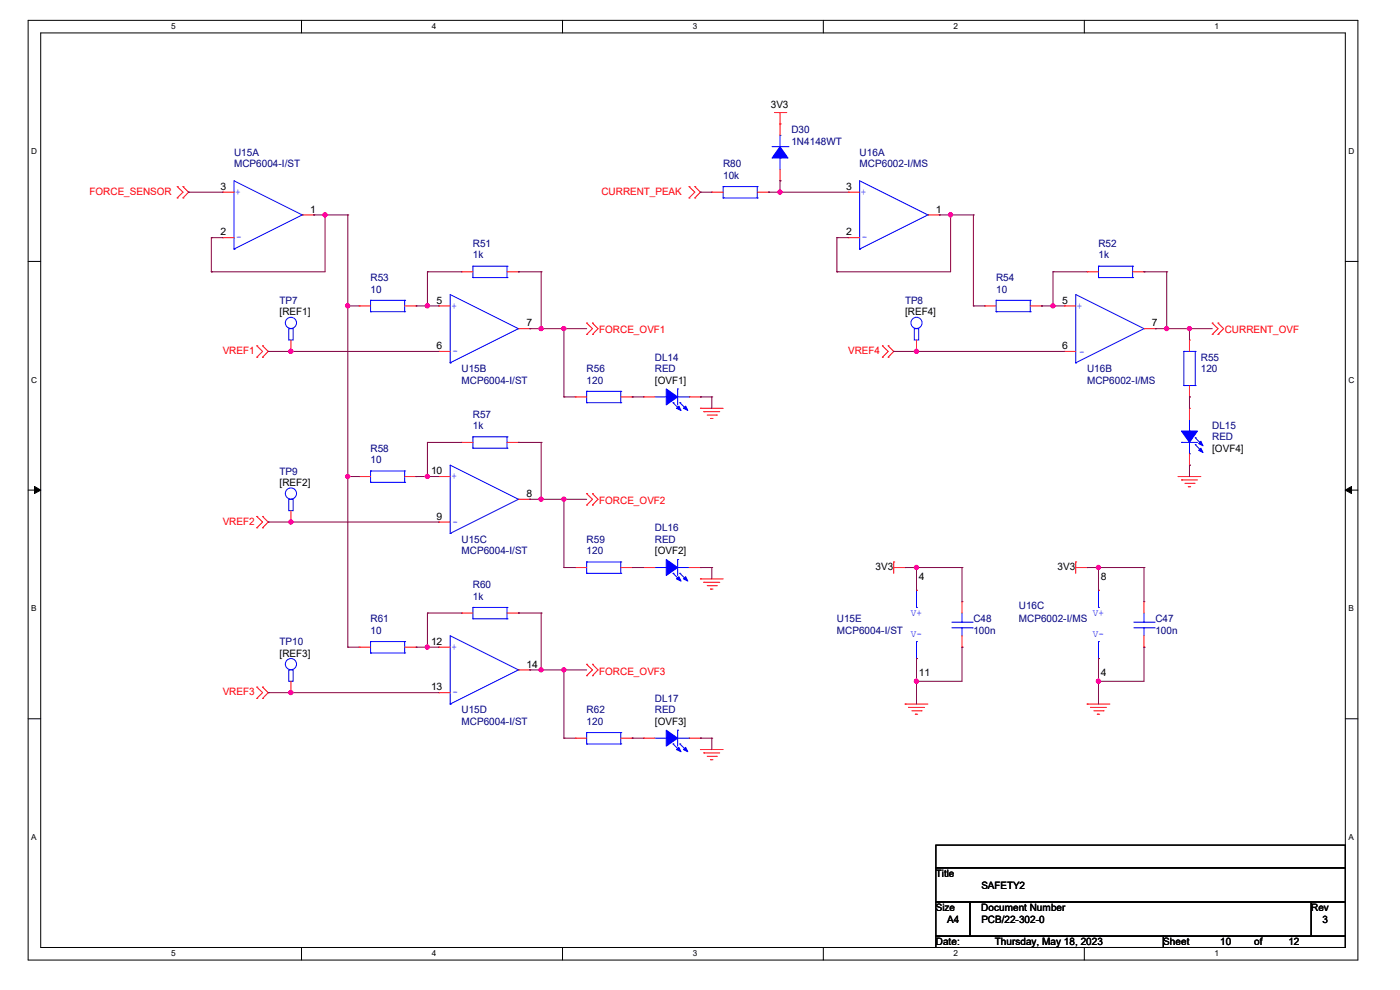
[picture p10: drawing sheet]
<svg xmlns="http://www.w3.org/2000/svg" width="297mm" height="210mm" viewBox="0 0 297 210" stroke-linecap="round" stroke-linejoin="round" font-family="sans-serif">
<path d="M6 4.3h282.1v199.4h-282.1zM8.6 7h276.8v194h-276.8z" fill="none" stroke="#000" stroke-width=".21"/>
<g fill="#fff">
<path d="M36.3 4.7h.9v1.9h-.9z"/>
<path d="M36.3 201.4h.9v1.9h-.9z"/>
</g>
<path d="M64 4.3v2.7M64 201v2.7" fill="none" stroke="#000" stroke-width=".21"/>
<g fill="#fff">
<path d="M91.6 4.7h.9v1.9h-.9z"/>
<path d="M91.6 201.4h.9v1.9h-.9z"/>
</g>
<path d="M119.3 4.3v2.7M119.3 201v2.7" fill="none" stroke="#000" stroke-width=".21"/>
<g fill="#fff">
<path d="M147 4.7h.9v1.9h-.9z"/>
<path d="M147 201.4h.9v1.9h-.9z"/>
</g>
<path d="M174.7 4.3v2.7M174.7 201v2.7" fill="none" stroke="#000" stroke-width=".21"/>
<g fill="#fff">
<path d="M202.3 4.7h.9v1.9h-.9z"/>
<path d="M202.3 201.4h.9v1.9h-.9z"/>
</g>
<path d="M230 4.3v2.7M230 201v2.7" fill="none" stroke="#000" stroke-width=".21"/>
<g fill="#fff">
<path d="M257.7 4.7h.9v1.9h-.9z"/>
<path d="M257.7 201.4h.9v1.9h-.9z"/>
<path d="M6.6 31.2h1.3v1.9h-1.3z"/>
<path d="M286.1 31.2h1.2v1.9h-1.2z"/>
<path d="M6.6 79.7h1.3v1.9h-1.3z"/>
<path d="M286.1 79.7h1.2v1.9h-1.2z"/>
</g>
<path d="M6 55.5h2.6M285.4 55.5h2.7" fill="none" stroke="#000" stroke-width=".21"/>
<g fill="#fff">
<path d="M6.6 128.2h1.2v1.9h-1.2z"/>
<path d="M286.1 128.2h1.1v1.9h-1.1z"/>
</g>
<path d="M6 104h2.6M285.4 104h2.7" fill="none" stroke="#000" stroke-width=".21"/>
<path d="M7.3 103.2l1.3 .8-1.3 .7zM285.4 104l1.3-.8v1.5z" fill="#000" stroke="#000" stroke-width=".21"/>
<g fill="#fff">
<path d="M6.6 176.7h1.2v1.9h-1.2z"/>
<path d="M286.1 176.7h1.1v1.9h-1.1z"/>
</g>
<path d="M6 152.5h2.6M285.4 152.5h2.7M198.5 179.3h86.9v4.8h-86.9zM198.5 184.1h86.9v7.2h-86.9zM198.5 191.3h7.3v7.3h-7.3zM198.5 198.6h48.3v2.4h-48.3zM205.8 191.3h72.4v7.3h-72.4zM246.8 198.6h38.6v2.4h-38.6zM278.2 191.3h7.2v7.3h-7.2z" fill="none" stroke="#000" stroke-width=".21"/>
<g fill="none" stroke="#f00" stroke-width=".21">
<path d="M37.6 39.6h.1M37.6 39.6l1.2 1.2-1.2 1.2M38.8 39.6h.1M38.8 39.6l1.2 1.2-1.2 1.2M146.2 39.6h.1M146.2 39.6l1.2 1.2-1.2 1.2M147.4 39.6h.1M147.4 39.6l1.2 1.2-1.2 1.2M164.3 23.9h2.4M165.5 26.3h.1M165.5 38.4h.1M165.5 23.9v4.8"/>
<path d="M165.5 35.9v2.5M166.7 23.9h.1M37.6 42h.1M38.8 42h.1M47.2 40.8h.1M47.2 50.4h.1M47.2 40.8h2.5M47.2 50.4h2.5M64.1 45.6h2.4M66.5 45.6h.1M97.9 57.7h.1M97.9 57.7h2.4"/>
<path d="M107.6 57.7h2.4M110 57.7h.1M146.2 42h.1M147.4 42h.1M151 40.8h.1M151 40.8h2.4M160.7 40.8h2.4M163.1 40.8h.1M180 40.8h.1M180 50.4h.1M180 40.8h2.4M180 50.4h2.4"/>
<path d="M196.8 45.6h2.5M199.3 45.6h.1M230.6 57.7h.1M230.6 57.7h2.4M240.3 57.7h2.4M242.7 57.7h.1M54.5 75.8h.1M54.5 73.4h.1M54.5 73.4l1.2 1.1-1.2 1.3M55.7 73.4h.1M55.7 75.8h.1M55.7 73.4l1.2 1.1-1.2 1.3"/>
<path d="M61.7 74.5h.1M61.7 72.1v2.4M76.2 64.9h.1M76.2 64.9h2.4M85.9 64.9h2.4M88.3 64.9h.1M93.1 64.9h.1M93.1 74.5h.1M93.1 64.9h2.4M93.1 74.5h2.4M110 69.7h2.4M112.4 69.7h.1"/>
<path d="M124.5 68.5h.1M124.5 71h.1M124.5 68.5l1.2 1.2-1.2 1.3M125.7 68.5h.1M125.7 71h.1M125.7 68.5l1.2 1.2-1.2 1.3M187.2 75.8h.1M187.2 73.4h.1M187.2 73.4l1.2 1.1-1.2 1.3M188.4 73.4h.1M188.4 75.8h.1M188.4 73.4l1.2 1.1-1.2 1.3"/>
<path d="M194.4 74.5h.1M194.4 72.1v2.4M208.9 64.9h.1M208.9 64.9h2.4M218.6 64.9h2.4M221 64.9h.1M225.8 64.9h.1M225.8 74.5h.1M225.8 64.9h2.4M225.8 74.5h2.4M242.7 69.7h2.4M245.1 69.7h.1"/>
<path d="M252.3 72.1h.1M252.3 72.1v2.4M257.2 68.5h.1M257.2 71h.1M257.2 68.5l1.2 1.2-1.2 1.3M258.4 68.5h.1M258.4 71h.1M258.4 68.5l1.2 1.2-1.2 1.3M97.9 93.9h.1M97.9 93.9h2.4M107.6 93.9h2.4M110 93.9h.1"/>
<path d="M122 84.2h.1M122 84.2h2.5M131.7 84.2h2.4M134.1 84.2h.1M136.5 84.2h.1M136.5 84.2h2.4M146.2 84.2h2.4M148.6 86.6h.1M148.6 84.2h.1M148.6 86.6h4.8M149.3 87.3h.1M149.3 87.3h3.4"/>
<path d="M150 88.1h2M150.7 88.8h.1M150.7 88.8h.6M152 88.1h.1M252.3 84.2h.1M252.3 86.6h.1M252.3 98.7h.1M252.3 81.8v2.4M252.3 86.6v2.4M252.3 96.3v2.4M54.5 112h.1M54.5 109.6h.1"/>
<path d="M54.5 109.6l1.2 1.1-1.2 1.3M55.7 109.6h.1M55.7 112h.1M55.7 109.6l1.2 1.1-1.2 1.3M61.7 110.7h.1M61.7 108.3v2.4M76.2 101.1h.1M76.2 101.1h2.4M85.9 101.1h2.4M88.3 101.1h.1M93.1 101.1h.1M93.1 110.7h.1"/>
<path d="M93.1 101.1h2.4M93.1 110.7h2.4M110 105.9h2.4M112.4 105.9h.1M124.5 104.7h.1M124.5 107.1h.1M124.5 104.7l1.2 1.2-1.2 1.2M125.7 104.7h.1M125.7 107.1h.1M125.7 104.7l1.2 1.2-1.2 1.2M189.6 119.2h.1M189.6 119.2v2.4"/>
<path d="M228.2 119.2h.1M228.2 119.2v2.4M249.9 101.1h.1M249.9 101.1h4.9M250.7 101.8h.1M250.7 101.8h3.3M251.4 102.5h1.9M252.1 103.3h.1M252.1 103.3h.5M253.3 102.5h.1M76.2 137.3h.1M76.2 137.3h2.4"/>
<path d="M85.9 137.3h2.4M88.3 137.3h.1M93.1 137.3h.1M93.1 137.3h2.4M97.9 130h.1M97.9 130h2.4M107.6 130h2.4M110 130h.1M122 120.4h.1M122 120.4h2.5M131.7 120.4h2.4M134.1 120.4h.1"/>
<path d="M136.5 120.4h.1M136.5 120.4h2.4M146.2 120.4h2.4M148.6 122.8h.1M148.6 120.4h.1M148.6 122.8h4.8M149.3 123.5h.1M149.3 123.5h3.4M150 124.2h2M150.7 125h.1M150.7 125h.6M152 124.2h.1"/>
<path d="M189.6 120.4h2.4M192 120.4h.1M194.4 125.2h.1M194.4 139.7h.1M204.1 137.3h.1M204.1 127.6h.1M204.1 127.6v2.4M204.1 134.9v2.4M228.2 120.4h2.4M230.6 120.4h.1M233 125.2h.1M233 139.7h.1"/>
<path d="M242.7 137.3h.1M242.7 127.6h.1M242.7 127.6v2.4M242.7 134.9v2.4M54.5 148.2h.1M54.5 145.8h.1M54.5 145.8l1.2 1.1-1.2 1.3M55.7 145.8h.1M55.7 148.2h.1M55.7 145.8l1.2 1.1-1.2 1.3M61.7 146.9h.1M61.7 144.5v2.4"/>
<path d="M93.1 146.9h.1M93.1 146.9h2.4M110 142.1h2.4M112.4 142.1h.1M122 156.6h.1M122 156.6h2.5M124.5 140.9h.1M124.5 143.3h.1M124.5 140.9l1.2 1.2-1.2 1.2M125.7 140.9h.1M125.7 143.3h.1M125.7 140.9l1.2 1.2-1.2 1.2"/>
<path d="M131.7 156.6h2.4M134.1 156.6h.1M136.5 156.6h.1M136.5 156.6h2.4M146.2 156.6h2.4M148.6 159h.1M148.6 156.6h.1M148.6 159h4.8M149.3 159.7h.1M149.3 159.7h3.4M192 149.4h.1M192 149.4h4.8"/>
<path d="M192.7 150.1h.1M192.7 150.1h3.4M193.5 150.8h1.9M194.2 151.5h.1M194.2 151.5h.5M195.4 150.8h.1M230.6 149.4h.1M230.6 149.4h4.9M231.4 150.1h.1M231.4 150.1h3.3M232.1 150.8h1.9M232.8 151.5h.1"/>
<path d="M232.8 151.5h.5M234 150.8h.1M150 160.4h2M150.7 161.2h.1M150.7 161.2h.6M152 160.4h.1"/>
</g>
<g fill="none" stroke="#00f" stroke-width=".21">
<path d="M153.4 39.6h.1M153.4 39.6v2.4M153.4 39.6h7.3M160.7 39.6h.1M160.7 39.6v2.4M163.8 31.1h3.4M165.5 33.5h.1M165.5 28.7h.1M165.5 28.7v2.4M165.5 33.5v2.4M167.2 31.1h.1M49.7 52.8h.1"/>
<path d="M64.1 45.6h.1M64.1 45.6l-14.4-7.2v14.4M64.1 45.6l-14.4 7.2M100.3 56.5h.1M100.3 58.9h.1M100.3 56.5v2.4M100.3 56.5h7.3M100.3 58.9h7.3M107.6 56.5h.1M107.6 58.9h.1M107.6 56.5v2.4M153.4 42h.1"/>
<path d="M153.4 42h7.3M160.7 42h.1M182.4 52.8h.1M196.8 45.6h.1M196.8 45.6l-14.4-7.2v14.4M196.8 45.6l-14.4 7.2M233 56.5h.1M233 58.9h.1M233 56.5h7.3M233 56.5v2.4M233 58.9h7.3M240.3 56.5h.1"/>
<path d="M240.3 58.9h.1M240.3 56.5v2.4M61.3 69.7h.9v2.4h-.9zM78.6 63.7h.1M78.6 66.1h.1M78.6 63.7h7.3M78.6 63.7v2.4M78.6 66.1h7.3M85.9 63.7h.1M85.9 66.1h.1M85.9 63.7v2.4M95.5 77h.1"/>
<path d="M110 69.7h.1M110 69.7l-14.5-7.2v14.5M110 69.7l-14.5 7.3M194 69.7h.9v2.4h-.9zM211.3 63.7h.1M211.3 66.1h.1M211.3 63.7h7.3M211.3 66.1h7.3M211.3 63.7v2.4M218.6 63.7h.1M218.6 66.1h.1M218.6 63.7v2.4"/>
<path d="M228.2 77h.1M242.7 69.7h.1M242.7 69.7l-14.5 7.3M242.7 69.7l-14.5-7.2v14.5M251.2 74.5h.1M251.2 74.5v7.3M251.2 74.5h2.4M253.6 74.5h.1M253.6 74.5v7.3M78.6 99.9h.1M78.6 99.9v2.4M78.6 99.9h7.3"/>
<path d="M85.9 99.9h.1M85.9 99.9v2.4M100.3 92.7h.1M100.3 95.1h.1M100.3 92.7h7.3M100.3 92.7v2.4M100.3 95.1h7.3M107.6 92.7h.1M107.6 95.1h.1M107.6 92.7v2.4M124.5 85.4h.1M124.5 83h.1"/>
<path d="M124.5 83v2.4M124.5 85.4h7.2M124.5 83h7.2M131.7 85.4h.1M131.7 83h.1M131.7 83v2.4M138.9 84.2h2.5M141.4 84.2h.1M142.8 85.4h.1M142.8 85.4l1.4 1.5M143.8 82.5h.1M143.8 82.5v3.4"/>
<path d="M143.8 84.2h2.4M144.2 85.4h.1M144.2 85.4l1.5 1.5M146.2 84.2h.1M250.7 93.9h.1M250.7 93.9h3.3M251.2 81.8h.1M251.2 81.8h2.4M252.3 91.4h.1M252.3 96.3h.1M252.3 89v2.4M252.3 93.9v2.4"/>
<path d="M253.6 81.8h.1M253.6 92.9h.1M253.6 94.3h.1M253.6 92.9l1.4 1.4M253.6 94.3l1.4 1.5M61.3 105.9h.9v2.4h-.9zM78.6 102.3h.1M78.6 102.3h7.3M85.9 102.3h.1M95.5 113.2h.1M110 105.9h.1M110 105.9l-14.5-7.2v14.5"/>
<path d="M110 105.9l-14.5 7.3M124.5 119.2h.1M124.5 119.2v2.4M124.5 119.2h7.2M131.7 119.2h.1M131.7 119.2v2.4M143.8 118.7h.1M143.8 118.7v3.4M78.6 136.1h.1M78.6 138.5h.1M78.6 136.1v2.4M78.6 136.1h7.3"/>
<path d="M78.6 138.5h7.3M85.9 136.1h.1M85.9 138.5h.1M85.9 136.1v2.4M100.3 128.9h.1M100.3 131.3h.1M100.3 128.9v2.4M100.3 128.9h7.3M100.3 131.3h7.3M107.6 128.9h.1M107.6 131.3h.1M107.6 128.9v2.4"/>
<path d="M124.5 121.6h.1M124.5 121.6h7.2M131.7 121.6h.1M138.9 120.4h2.5M141.4 120.4h.1M142.8 121.6h.1M142.8 121.6l1.4 1.5M143.8 120.4h2.4M144.2 121.6h.1M144.2 121.6l1.5 1.5M146.2 120.4h.1M194.4 128.9h.1"/>
<path d="M194.4 136.1h.1M194.4 125.2v3.7M194.4 136.1v3.6M201.9 133.2h4.3M201.9 132h4.3M204.1 132h.1M204.1 133.2h.1M204.1 130v2M204.1 133.2v1.7M206.2 133.2h.1M206.2 132h.1M233 128.9h.1"/>
<path d="M233 136.1h.1M233 125.2v3.7M233 136.1v3.6M240.5 133.2h4.4M240.5 132h4.4M242.7 132h.1M242.7 133.2h.1M242.7 130v2M242.7 133.2v1.7M244.9 133.2h.1M244.9 132h.1M61.3 142.1h.9v2.4h-.9z"/>
<path d="M95.5 149.4h.1M110 142.1h.1M110 142.1l-14.5-7.2v14.5M110 142.1l-14.5 7.3M124.5 157.8h.1M124.5 155.4h.1M124.5 155.4v2.4M124.5 157.8h7.2M124.5 155.4h7.2M131.7 157.8h.1M131.7 155.4h.1M131.7 155.4v2.4"/>
<path d="M138.9 156.6h2.5M141.4 156.6h.1M142.8 157.8h.1M142.8 157.8l1.4 1.5M143.8 154.9h.1M143.8 154.9v3.4M143.8 156.6h2.4M144.2 157.8h.1M144.2 157.8l1.5 1.5M146.2 156.6h.1"/>
<circle cx="61.7" cy="68.5" r="1.19"/>
<circle cx="194.4" cy="68.5" r="1.19"/>
<circle cx="61.7" cy="104.7" r="1.19"/>
<circle cx="61.7" cy="140.9" r="1.19"/>
</g>
<g fill="#00f" stroke="#00f" stroke-width=".21">
<path d="M141.4 118.7l2.4 1.7-2.4 1.7z" fill-rule="evenodd"/>
<path d="M145.5 122.3l.4 1-.9-.5z" fill-rule="evenodd"/>
<path d="M143.5 122.8l.5-.5 .5 1z" fill-rule="evenodd"/>
<path d="M141.4 154.9l2.4 1.7-2.4 1.7z" fill-rule="evenodd"/>
<path d="M145.5 158.5l.4 1-.9-.5z" fill-rule="evenodd"/>
<path d="M143.5 159l.5-.5 .5 1z" fill-rule="evenodd"/>
<path d="M141.4 82.5l2.4 1.7-2.4 1.7z" fill-rule="evenodd"/>
<path d="M145 86.6l.5-.5 .4 1z" fill-rule="evenodd"/>
<path d="M143.5 86.6l.5-.5 .5 1z" fill-rule="evenodd"/>
<path d="M250.7 91.4h3.3l-1.7 2.5z" fill-rule="evenodd"/>
<path d="M254.8 95.1l.4 .9-.9-.5z" fill-rule="evenodd"/>
<path d="M254.8 93.6l.4 1-.9-.5z" fill-rule="evenodd"/>
<path d="M165.5 31.1l1.7 2.4h-3.4z" fill-rule="evenodd"/>
</g>
<g fill="none" stroke="#800040" stroke-width=".21">
<path d="M165.5 38.4h.1M165.5 38.4v2.4M40 40.8h.1M40 40.8h7.2M44.8 50.4h.1M44.8 57.7h.1M44.8 50.4h2.4M44.8 50.4v7.3M66.5 45.6h.1M66.5 45.6h7.3M69 45.6h.1M69 45.6v12.1h-24.2"/>
<path d="M73.8 45.6h.1M73.8 45.6v91.7M90.7 57.7h.1M90.7 57.7v7.2M90.7 57.7h7.2M110 57.7h.1M110 57.7h4.8M114.8 57.7h.1M114.8 57.7v12M148.6 40.8h.1M148.6 40.8h2.4M163.1 40.8h.1"/>
<path d="M163.1 40.8h16.9M165.5 40.8h.1M177.5 50.4h.1M177.5 57.7h.1M177.5 50.4h2.5M177.5 50.4v7.3M199.3 45.6h.1M199.3 45.6h7.2M201.7 45.6h.1M201.7 45.6v12.1h-24.2M206.5 45.6h.1M206.5 45.6v19.3"/>
<path d="M223.4 57.7h.1M223.4 57.7h7.2M223.4 57.7v7.2M242.7 57.7h.1M242.7 57.7h4.8M247.5 57.7h.1M247.5 57.7v12M56.9 74.5h.1M56.9 74.5h36.2M61.7 74.5h.1M73.8 64.9h.1M73.8 64.9h2.4"/>
<path d="M88.3 64.9h.1M88.3 64.9h4.8M90.7 64.9h.1M112.4 69.7h.1M112.4 69.7h12.1M114.8 69.7h.1M119.6 69.7h.1M119.6 69.7v14.5M189.6 74.5h.1M189.6 74.5h36.2M194.4 74.5h.1M206.5 64.9h.1"/>
<path d="M206.5 64.9h2.4M221 64.9h.1M221 64.9h4.8M223.4 64.9h.1M245.1 69.7h.1M245.1 69.7h12.1M247.5 69.7h.1M252.3 69.7h.1M252.3 69.7v2.4M90.7 93.9h.1M90.7 93.9v7.2M90.7 93.9h7.2"/>
<path d="M110 93.9h.1M110 93.9h4.8M114.8 93.9h.1M114.8 93.9v12M119.6 84.2h.1M119.6 84.2h2.4M134.1 84.2h.1M134.1 84.2h2.4M148.6 84.2h.1M148.6 84.2h2.4M151 84.2h.1M151 84.2v2.4"/>
<path d="M252.3 84.2h.1M252.3 98.7h.1M252.3 84.2v2.4M252.3 98.7v2.4M56.9 110.7h.1M56.9 110.7h36.2M61.7 110.7h.1M73.8 101.1h.1M73.8 101.1h2.4M88.3 101.1h.1M88.3 101.1h4.8M90.7 101.1h.1"/>
<path d="M112.4 105.9h.1M112.4 105.9h12.1M114.8 105.9h.1M119.6 105.9h.1M119.6 105.9v14.5M73.8 137.3h.1M73.8 137.3h2.4M88.3 137.3h.1M88.3 137.3h4.8M90.7 137.3h.1M90.7 130h.1M90.7 130v7.3"/>
<path d="M90.7 130h7.2M110 130h.1M110 130h4.8M114.8 130h.1M114.8 130v12.1M119.6 120.4h.1M119.6 120.4h2.4M134.1 120.4h.1M134.1 120.4h2.4M148.6 120.4h.1M148.6 120.4h2.4M151 120.4h.1"/>
<path d="M151 120.4v2.4M192 120.4h.1M192 120.4h12.1M194.4 120.4h.1M194.4 139.7h.1M194.4 120.4v4.8M194.4 139.7v9.7M204.1 120.4h.1M204.1 137.3h.1M204.1 120.4v7.2M204.1 137.3v7.2h-9.7M230.6 120.4h.1"/>
<path d="M230.6 120.4h12.1M233 120.4h.1M233 139.7h.1M233 120.4v4.8M233 139.7v9.7M242.7 120.4h.1M242.7 137.3h.1M242.7 137.3v7.2h-9.7M242.7 120.4v7.2M56.9 146.9h.1M56.9 146.9h36.2M61.7 146.9h.1"/>
<path d="M112.4 142.1h.1M112.4 142.1h12.1M114.8 142.1h.1M119.6 142.1h.1M119.6 156.6h.1M119.6 142.1v14.5M119.6 156.6h2.4M134.1 156.6h.1M134.1 156.6h2.4M148.6 156.6h.1M148.6 156.6h2.4M151 156.6h.1"/>
<path d="M151 156.6v2.4M194.4 144.5h.1M233 144.5h.1"/>
</g>
<g fill="#f0f" stroke="#f0f" stroke-width=".21">
<circle cx="90.7" cy="64.9" r=".44"/>
<circle cx="68.9" cy="45.6" r=".44"/>
<circle cx="114.8" cy="69.7" r=".44"/>
<circle cx="73.8" cy="101.1" r=".44"/>
<circle cx="90.7" cy="101.1" r=".44"/>
<circle cx="114.8" cy="105.9" r=".44"/>
<circle cx="90.7" cy="137.3" r=".44"/>
<circle cx="114.8" cy="142.1" r=".44"/>
<circle cx="194.4" cy="120.4" r=".44"/>
<circle cx="194.4" cy="144.5" r=".44"/>
<circle cx="73.8" cy="64.9" r=".44"/>
<circle cx="201.7" cy="45.6" r=".44"/>
<circle cx="247.5" cy="69.7" r=".44"/>
<circle cx="223.4" cy="64.9" r=".44"/>
<circle cx="233" cy="120.4" r=".44"/>
<circle cx="233" cy="144.5" r=".44"/>
<circle cx="119.6" cy="69.7" r=".44"/>
<circle cx="119.6" cy="105.9" r=".44"/>
<circle cx="119.6" cy="142.1" r=".44"/>
<circle cx="252.3" cy="69.7" r=".44"/>
<circle cx="61.7" cy="74.5" r=".44"/>
<circle cx="61.7" cy="110.7" r=".44"/>
<circle cx="61.7" cy="146.9" r=".44"/>
<circle cx="194.4" cy="74.5" r=".44"/>
<circle cx="165.5" cy="40.7" r=".44"/>
</g>
<g font-size="2.2">
<text x="163.5" y="23">3V3</text>
<text x="46.8" y="40.3">3</text>
<text x="179.5" y="40.3">3</text>
<text x="65.8" y="45.1">1</text>
<text x="198.5" y="45.1">1</text>
<text x="46.8" y="49.9">2</text>
<text x="179.5" y="49.9">2</text>
<text x="92.6" y="64.4">5</text>
<text x="225.3" y="64.4">5</text>
<text x="59.3" y="66.9">[REF1]</text>
<text x="111.7" y="69.2">7</text>
<text x="192" y="66.9">[REF4]</text>
<text x="244.4" y="69.2">7</text>
<text x="92.6" y="74">6</text>
<text x="225.3" y="74">6</text>
<text x="138.9" y="81.4">[OVF1]</text>
<text x="257.2" y="95.8">[OVF4]</text>
<text x="91.4" y="100.6">10</text>
<text x="59.3" y="103.1">[REF2]</text>
<text x="111.7" y="105.4">8</text>
<text x="92.6" y="110.2">9</text>
<text x="138.9" y="117.6">[OVF2]</text>
<text x="185.8" y="120.9">3V3</text>
<text x="194.9" y="123.1">4</text>
<text x="224.4" y="120.9">3V3</text>
<text x="233.5" y="123.1">8</text>
<text x="91.4" y="136.8">12</text>
<text x="59.3" y="139.3">[REF3]</text>
<text x="111.7" y="141.6">14</text>
<text x="194.9" y="143.4">11</text>
<text x="233.5" y="143.4">4</text>
<text x="91.4" y="146.4">13</text>
<text x="138.9" y="153.8">[OVF3]</text>
<text x="198.5" y="186.1">Title</text>
<text x="208.2" y="188.5">SAFETY2</text>
<text x="198.5" y="193.3">Size</text>
<text x="201" y="195.7">A4</text>
<text x="208.2" y="193.3">Document Number</text>
<text x="208.2" y="195.7">PCB/22-302-0</text>
<text x="278.2" y="193.3">Rev</text>
<text x="280.6" y="195.7">3</text>
<text x="198.5" y="200.6">Date:</text>
<text x="211.1" y="200.6">Thursday, May 18, 2023</text>
<text x="246.8" y="200.6">Sheet</text>
<text x="258.9" y="200.6">10</text>
<text x="266.1" y="200.6">of</text>
<text x="273.3" y="200.6">12</text>
</g>
<g font-size="2.2" fill="#000080">
<text x="167.9" y="28.3">D30</text>
<text x="49.7" y="33.1">U15A</text>
<text x="49.7" y="35.5">MCP6004-I/ST</text>
<text x="153.4" y="35.5">R80</text>
<text x="167.9" y="30.7">1N4148WT</text>
<text x="182.4" y="33.1">U16A</text>
<text x="182.4" y="35.5">MCP6002-I/MS</text>
<text x="153.4" y="37.9">10k</text>
<text x="100.3" y="52.4">R51</text>
<text x="233" y="52.4">R52</text>
<text x="78.6" y="59.6">R53</text>
<text x="100.3" y="54.8">1k</text>
<text x="211.3" y="59.6">R54</text>
<text x="233" y="54.8">1k</text>
<text x="59.3" y="64.5">TP7</text>
<text x="78.6" y="62.1">10</text>
<text x="192" y="64.5">TP8</text>
<text x="211.3" y="62.1">10</text>
<text x="138.9" y="76.5">DL14</text>
<text x="254.8" y="76.5">R55</text>
<text x="97.9" y="79">U15B</text>
<text x="97.9" y="81.4">MCP6004-I/ST</text>
<text x="124.5" y="79">R56</text>
<text x="124.5" y="81.4">120</text>
<text x="138.9" y="79">RED</text>
<text x="230.6" y="79">U16B</text>
<text x="230.6" y="81.4">MCP6002-I/MS</text>
<text x="254.8" y="79">120</text>
<text x="100.3" y="88.6">R57</text>
<text x="78.6" y="95.8">R58</text>
<text x="100.3" y="91">1k</text>
<text x="257.2" y="91">DL15</text>
<text x="257.2" y="93.4">RED</text>
<text x="59.3" y="100.7">TP9</text>
<text x="78.6" y="98.3">10</text>
<text x="138.9" y="112.7">DL16</text>
<text x="97.9" y="115.1">U15C</text>
<text x="97.9" y="117.6">MCP6004-I/ST</text>
<text x="124.5" y="115.1">R59</text>
<text x="124.5" y="117.6">120</text>
<text x="138.9" y="115.1">RED</text>
<text x="100.3" y="124.8">R60</text>
<text x="100.3" y="127.2">1k</text>
<text x="216.2" y="129.2">U16C</text>
<text x="59.3" y="136.9">TP10</text>
<text x="78.6" y="132">R61</text>
<text x="78.6" y="134.4">10</text>
<text x="177.5" y="132">U15E</text>
<text x="177.5" y="134.4">MCP6004-I/ST</text>
<text x="206.5" y="132">C48</text>
<text x="206.5" y="134.4">100n</text>
<text x="216.2" y="132">MCP6002-I/MS</text>
<text x="245.1" y="132">C47</text>
<text x="245.1" y="134.4">100n</text>
<text x="138.9" y="148.9">DL17</text>
<text x="97.9" y="151.3">U15D</text>
<text x="97.9" y="153.8">MCP6004-I/ST</text>
<text x="124.5" y="151.3">R62</text>
<text x="124.5" y="153.8">120</text>
<text x="138.9" y="151.3">RED</text>
</g>
<g font-size="2.2" fill="#f00">
<text x="19" y="41.3">FORCE_SENSOR</text>
<text x="127.6" y="41.3">CURRENT_PEAK</text>
<text x="127.1" y="70.7">FORCE_OVF1</text>
<text x="259.8" y="70.7">CURRENT_OVF</text>
<text x="47.2" y="75.1">VREF1</text>
<text x="180" y="75.1">VREF4</text>
<text x="127.1" y="106.9">FORCE_OVF2</text>
<text x="47.2" y="111.3">VREF2</text>
<text x="127.1" y="143.1">FORCE_OVF3</text>
<text x="47.2" y="147.5">VREF3</text>
</g>
<g font-size="2.2" fill="#00f">
<text x="49.9" y="41.4">+</text>
<text x="182.6" y="41.4">+</text>
<text x="50.1" y="51">-</text>
<text x="182.8" y="51">-</text>
<text x="95.8" y="65.5">+</text>
<text x="228.5" y="65.5">+</text>
<text x="96" y="75.1">-</text>
<text x="228.9" y="75.4">-</text>
<text x="95.8" y="101.7">+</text>
<text x="96" y="111.3">-</text>
<text x="193.3" y="130.6">V+</text>
<text x="231.9" y="130.6">V+</text>
<text x="95.8" y="137.9">+</text>
<text x="193.3" y="135.2">V-</text>
<text x="231.9" y="135.2">V-</text>
<text x="96" y="147.5">-</text>
</g>
<g font-size="1.7">
<text x="36.3" y="6.2">5</text>
<text x="91.6" y="6.2">4</text>
<text x="147" y="6.2">3</text>
<text x="202.3" y="6.2">2</text>
<text x="257.7" y="6.2">1</text>
<text x="6.6" y="32.7">D</text>
<text x="286.1" y="32.7">D</text>
<text x="6.6" y="81.2">C</text>
<text x="286.1" y="81.2">C</text>
<text x="6.6" y="129.7">B</text>
<text x="286.1" y="129.7">B</text>
<text x="6.6" y="178.2">A</text>
<text x="286.1" y="178.2">A</text>
<text x="36.3" y="202.9">5</text>
<text x="91.6" y="202.9">4</text>
<text x="147" y="202.9">3</text>
<text x="202.3" y="202.9">2</text>
<text x="257.7" y="202.9">1</text>
</g>
</svg>
